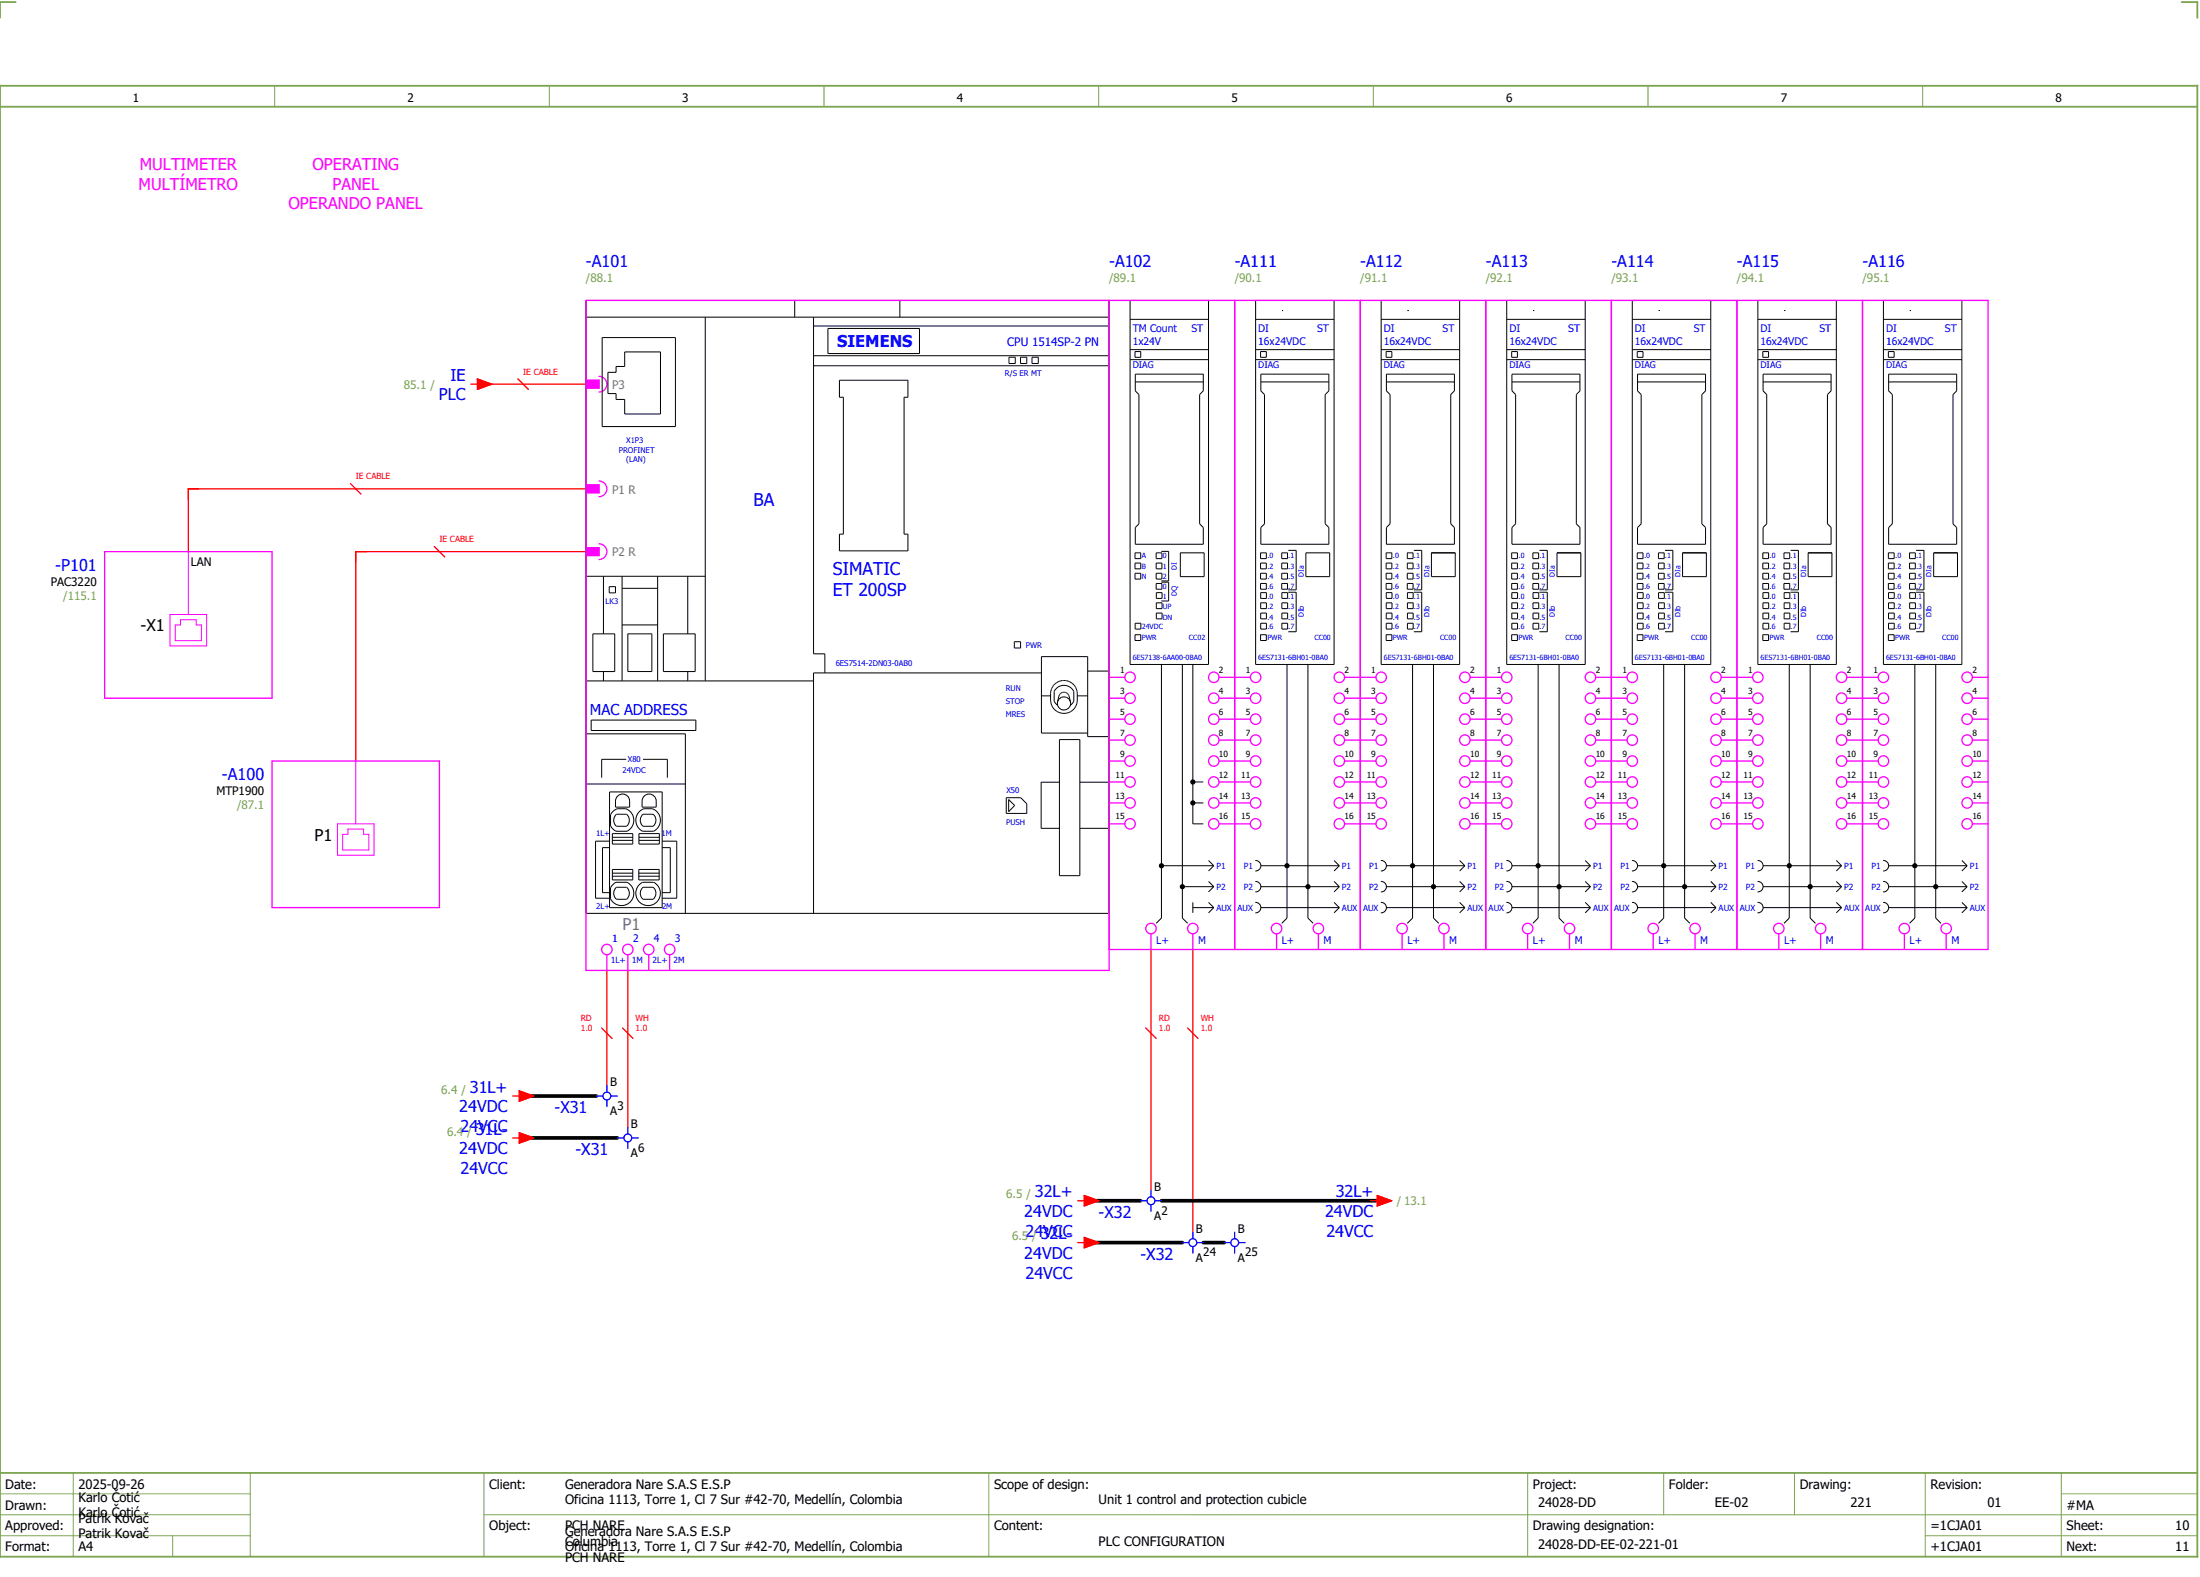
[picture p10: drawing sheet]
<svg xmlns="http://www.w3.org/2000/svg" width="421mm" height="301mm" viewBox="0 0 421 301" stroke-linecap="round" stroke-linejoin="round" font-family="sans-serif">
<path d="M0 16.4h420v281h-420zM3 .4h-3v3M417 .4h3v3M0 20.4h420M0 281.4h420" fill="none" stroke="#7ca552" stroke-width=".35"/>
<g fill="none" stroke="#7ca552" stroke-width=".19">
<path d="M52.5 16.4v4M105 16.4v4M157.5 16.4v4M210 16.4v4M262.5 16.4v4M315 16.4v4M367.5 16.4v4M0 285.4h47.8M0 293.4h47.8M14 281.4v16M33 293.4v4M47.8 281.4v16"/>
<path d="M47.8 289.4h-47.8M92.5 281.4v16M92.5 289.4h327.5M189 281.4v16M292 281.4v15.8M318 281.4v8M343 281.4v8M368 281.4v15.8M368 293.4h52M394 285.4h26M394 281.4v15.8"/>
</g>
<g fill="none" stroke="#f00" stroke-width=".25">
<path d="M90 73.4h1.2M91.2 72.4l2.8 1-2.8 1zM92 73.4h20M99 72.4l2 2M67 92.4l2 2M112 93.4h-76v12M83 104.4l2 2M112 105.4h-44v40M115 196.4l2 2M116 185.4v22M119 196.4l2 2M120 185.4v30"/>
<path d="M219 196.4l2 2M220 181.4v46M227 196.4l2 2M228 181.4v54M98 209.4h1.3M98 217.4h1.3M99.3 208.4l2.7 1-2.7 1zM99.3 216.4l2.7 1-2.7 1zM206 229.4h1.2M206 237.4h1.2M207.2 228.4l2.8 1-2.8 1zM207.2 236.4l2.8 1-2.8 1z"/>
<path d="M262 229.4h1.3M263.3 228.4l2.7 1-2.7 1z"/>
</g>
<path d="M100 209.4h14M100 217.4h18M208 229.4h10M208 237.4h18M222 229.4h42M230 237.4h4" fill="none" stroke="#000" stroke-width=".7"/>
<g fill="none" stroke="#000" stroke-width=".19">
<path d="M112 57.4h100v117.1h-100zM151.9 57.4v3.2M172 57.4v3.2M216 57.4h15v69.5h-15zM240 57.4h15v69.5h-15zM245.1 59.3h.1M245.7 59.3h.1M249.3 59.3h.1M264 57.4h15v69.5h-15zM269.1 59.3h.1M269.7 59.3h.1M273.3 59.3h.1"/>
<path d="M288 57.4h15v69.5h-15zM293.1 59.3h.1M293.7 59.3h.1M297.3 59.3h.1M312 57.4h15v69.5h-15zM317.1 59.3h.1M317.7 59.3h.1M321.3 59.3h.1M336 57.4h15v69.5h-15zM341.1 59.3h.1M341.7 59.3h.1M345.3 59.3h.1"/>
<path d="M360 57.4h15v69.5h-15zM365.1 59.3h.1M365.7 59.3h.1M369.3 59.3h.1M112 60.6h100M115.1 64.5h14v17h-14zM119.4 67.2h6.8v11.9h-6.8v-2.8h-1.6v-1.1h-1.6v-4.1h1.6v-1.1h1.6zM134.8 60.6v69.5M135.5 60.5h.1M155.2 62.7h.1M155.5 60.6v64.3h2.2v3.7M155.5 69.9h56.5"/>
<path d="M155.5 68h56.5M155.5 62.3h56.5M158.3 62.7h17.5v4.8h-17.5zM160.5 72.6h13.1v3.3h-.8v26.1h.8v3.2h-13.1v-3.2h.7v-26.1h-.7zM192.9 68.2h1.2v1.2h-1.2zM195.1 68.2h1.2v1.2h-1.2zM197.3 68.2h1.2v1.2h-1.2zM216 68.7h15M216 66.8h15M216 61h15M216.9 68.3h1.1M216.9 68.3v-1.1h1.1v1.1"/>
<path d="M217 71.5h13v3.2l-.7 .7v24.7l.7 .7v3.2h-13v-3.2l.7-.7v-24.7l-.7-.7zM217 73h13M240 68.7h15M240 66.8h15M240 61h15M240.9 68.3h1.1M240.9 68.3v-1.1h1.1v1.1M241 71.5h13v3.2l-.7 .7v24.7l.7 .7v3.2h-13v-3.2l.7-.7v-24.7l-.7-.7zM241 73h13M264 68.7h15M264 66.8h15M264 61h15"/>
<path d="M264.9 68.3v-1.1h1.1v1.1M264.9 68.3h1.1M265 71.5h13v3.2l-.7 .7v24.7l.7 .7v3.2h-13v-3.2l.7-.7v-24.7l-.7-.7zM265 73h13M288 68.7h15M288 66.8h15M288 61h15M288.9 68.3h1.1M288.9 68.3v-1.1h1.1v1.1M289 71.5h13v3.2l-.7 .7v24.7l.7 .7v3.2h-13v-3.2l.7-.7v-24.7l-.7-.7zM289 73h13M312 68.7h15"/>
<path d="M312 66.8h15M312 61h15M312.9 68.3h1.1M312.9 68.3v-1.1h1.1v1.1M313 71.5h13v3.2l-.7 .7v24.7l.7 .7v3.2h-13v-3.2l.7-.7v-24.7l-.7-.7zM313 73h13M336 68.7h15M336 66.8h15M336 61h15M336.9 68.3h1.1M336.9 68.3v-1.1h1.1v1.1M337 71.5h13v3.2l-.7 .7v24.7l.7 .7v3.2h-13v-3.2l.7-.7v-24.7l-.7-.7z"/>
<path d="M337 73h13M360 68.7h15M360 66.8h15M360 61h15M360.9 68.3h1.1M360.9 68.3v-1.1h1.1v1.1M361 71.5h13v3.2l-.7 .7v24.7l.7 .7v3.2h-13v-3.2l.7-.7v-24.7l-.7-.7zM361 73h13M112 110.1h22.8M115.3 110.1v11M116.4 112.1h1.2v1.2h-1.2zM118.9 110.1v20"/>
<path d="M118.9 119.4h6.8M118.9 112.4h6.8M125.7 110.1v20M131.5 110.1v11M216.9 109.5h1.1v1.1h-1.1zM216.9 107.6h1.1v1.1h-1.1zM216.9 105.6h1.1v1.1h-1.1zM217 119.1h1.1v1.1h-1.1zM221 111.5h1.1v1.1h-1.1zM221 109.5h1.1v1.1h-1.1zM221 107.6h1.1v1.1h-1.1zM221 105.6h1.1v1.1h-1.1z"/>
<path d="M221 115.2h1.1v1.1h-1.1zM221 117.1h1.1v1.1h-1.1zM221 113.2h1.1v1.1h-1.1zM222 105.3h1.4v5.7h-1.4M222 111.2h1.4v3.6h-1.4M225.6 105.6h4.6v4.6h-4.6zM240.9 111.5h1.1v1.1h-1.1zM240.9 107.6h1.1v1.1h-1.1zM240.9 105.6h1.1v1.1h-1.1zM240.9 109.5h1.1v1.1h-1.1zM241 113.2h1.1v1.1h-1.1zM241 119.1h1.1v1.1h-1.1z"/>
<path d="M241 117.1h1.1v1.1h-1.1zM241 115.2h1.1v1.1h-1.1zM245 111.5h1.1v1.1h-1.1zM245 109.5h1.1v1.1h-1.1zM245 107.6h1.1v1.1h-1.1zM245 105.6h1.1v1.1h-1.1zM245 115.2h1.1v1.1h-1.1zM245 119.1h1.1v1.1h-1.1zM245 113.2h1.1v1.1h-1.1zM245 117.1h1.1v1.1h-1.1zM246.2 105.1h1.6v7.6h-1.6M246.2 113.1h1.6v7.6h-1.6"/>
<path d="M249.6 105.6h4.6v4.6h-4.6zM264.9 111.5h1.1v1.1h-1.1zM264.9 105.6h1.1v1.1h-1.1zM264.9 107.6h1.1v1.1h-1.1zM264.9 109.5h1.1v1.1h-1.1zM265 113.2h1.1v1.1h-1.1zM265 115.2h1.1v1.1h-1.1zM265 117.1h1.1v1.1h-1.1zM265 119.1h1.1v1.1h-1.1zM269 111.5h1.1v1.1h-1.1zM269 109.5h1.1v1.1h-1.1zM269 105.6h1.1v1.1h-1.1z"/>
<path d="M269 107.6h1.1v1.1h-1.1zM269 119.1h1.1v1.1h-1.1zM269 115.2h1.1v1.1h-1.1zM269 117.1h1.1v1.1h-1.1zM269 113.2h1.1v1.1h-1.1zM270.2 105.1h1.6v7.6h-1.6M270.2 113.1h1.6v7.6h-1.6M273.6 105.6h4.6v4.6h-4.6zM288.9 111.5h1.1v1.1h-1.1zM288.9 107.6h1.1v1.1h-1.1zM288.9 105.6h1.1v1.1h-1.1zM288.9 109.5h1.1v1.1h-1.1z"/>
<path d="M289 113.2h1.1v1.1h-1.1zM289 119.1h1.1v1.1h-1.1zM289 117.1h1.1v1.1h-1.1zM289 115.2h1.1v1.1h-1.1zM293 111.5h1.1v1.1h-1.1zM293 109.5h1.1v1.1h-1.1zM293 107.6h1.1v1.1h-1.1zM293 105.6h1.1v1.1h-1.1zM293 115.2h1.1v1.1h-1.1zM293 119.1h1.1v1.1h-1.1zM293 113.2h1.1v1.1h-1.1zM293 117.1h1.1v1.1h-1.1z"/>
<path d="M294.2 105.1h1.5v7.6h-1.5M294.2 113.1h1.5v7.6h-1.5M297.6 105.6h4.6v4.6h-4.6zM312.9 111.5h1.1v1.1h-1.1zM312.9 109.5h1.1v1.1h-1.1zM312.9 107.6h1.1v1.1h-1.1zM312.9 105.6h1.1v1.1h-1.1zM313 117.1h1.1v1.1h-1.1zM313 115.2h1.1v1.1h-1.1zM313 113.2h1.1v1.1h-1.1zM313 119.1h1.1v1.1h-1.1zM317 111.5h1.1v1.1h-1.1z"/>
<path d="M317 109.5h1.1v1.1h-1.1zM317 107.6h1.1v1.1h-1.1zM317 105.6h1.1v1.1h-1.1zM317 119.1h1.1v1.1h-1.1zM317 115.2h1.1v1.1h-1.1zM317 117.1h1.1v1.1h-1.1zM317 113.2h1.1v1.1h-1.1zM318.2 105.1h1.6v7.6h-1.6M318.2 113.1h1.6v7.6h-1.6M321.6 105.6h4.6v4.6h-4.6zM336.9 111.5h1.1v1.1h-1.1zM336.9 107.6h1.1v1.1h-1.1z"/>
<path d="M336.9 105.6h1.1v1.1h-1.1zM336.9 109.5h1.1v1.1h-1.1zM337 113.2h1.1v1.1h-1.1zM337 119.1h1.1v1.1h-1.1zM337 117.1h1.1v1.1h-1.1zM337 115.2h1.1v1.1h-1.1zM341 111.5h1.1v1.1h-1.1zM341 109.5h1.1v1.1h-1.1zM341 107.6h1.1v1.1h-1.1zM341 105.6h1.1v1.1h-1.1zM341 115.2h1.1v1.1h-1.1zM341 119.1h1.1v1.1h-1.1z"/>
<path d="M341 113.2h1.1v1.1h-1.1zM341 117.1h1.1v1.1h-1.1zM342.3 105.1h1.4v7.6h-1.4M342.3 113.1h1.4v7.6h-1.4M345.6 105.6h4.6v4.6h-4.6zM360.9 111.5h1.1v1.1h-1.1zM360.9 109.5h1.1v1.1h-1.1zM360.9 107.6h1.1v1.1h-1.1zM360.9 105.6h1.1v1.1h-1.1zM361 119.1h1.1v1.1h-1.1zM361 117.1h1.1v1.1h-1.1zM361 115.2h1.1v1.1h-1.1z"/>
<path d="M361 113.2h1.1v1.1h-1.1zM365 111.5h1.1v1.1h-1.1zM365 109.5h1.1v1.1h-1.1zM365 107.6h1.1v1.1h-1.1zM365 105.6h1.1v1.1h-1.1zM365 115.2h1.1v1.1h-1.1zM365 119.1h1.1v1.1h-1.1zM365 117.1h1.1v1.1h-1.1zM365 113.2h1.1v1.1h-1.1zM366.3 105.1h1.4v7.6h-1.4M366.3 113.1h1.4v7.6h-1.4M369.6 105.6h4.6v4.6h-4.6z"/>
<path d="M112 130.1h43.5M113 137.6h20v2h-20zM113.3 121.1h4.2v7.2h-4.2zM115.3 128.3v1.8M120 121.1h4.6v7.2h-4.6zM126.8 121.1h6.1v7.2h-6.1zM131.5 128.3v1.8M193.9 122.6h1.2v1.2h-1.2zM199.1 132.9h1.7M199.1 128.6h-43.6v45.9M201.5 130.8a2.55 2.55 0 0 1 2.8-.6 2.55 2.55 0 0 1 1.6 2.3v1.2a2.55 2.55 0 0 1-2.5 2.6 2.55 2.55 0 0 1-2.6-2.6l.1-1.7 .3-.8zM202.1 134.1a1.27 1.27 0 0 0 1.3 1.5 1.27 1.27 0 0 0 1.2-1.5"/>
<path d="M202.1 134.1a1.28 1.28 0 0 1 1.3-1 1.28 1.28 0 0 1 1.2 1M202.1 134.1l.3-1.1a1.01 1.01 0 0 1 1-.8 1.01 1.01 0 0 1 .9 .8l.3 1.1M202.2 134.7l-.7-.7v-1.9a2.1 2.1 0 0 1 1.9-1.2 2.1 2.1 0 0 1 1.8 1.2v1.9l-.6 .7M205.9 133.9h.1M205.9 132.9h2M207.9 128.2h4.1M216.9 121.3h1.1v1.1h-1.1zM222 126.9v48.5l-1 1M226 126.9v48.5l1 1M228 126.9v30.5h2M240.9 121.3h1.1v1.1h-1.1zM246 126.9v48.5l-1 1"/>
<path d="M250 126.9v48.5l1 1M264.9 121.3h1.1v1.1h-1.1zM270 126.9v48.5l-1 1M274 126.9v48.5l1 1M288.9 121.3h1.1v1.1h-1.1zM294 126.9v48.5l-1 1M298 126.9v48.5l1 1M312.9 121.3h1.1v1.1h-1.1zM318 126.9v48.5l-1 1M322 126.9v48.5l1 1M336.9 121.3h1.1v1.1h-1.1zM342 126.9v48.5l-1 1"/>
<path d="M346 126.9v48.5l1 1M360.9 121.3h1.1v1.1h-1.1zM366 126.9v48.5l-1 1M370 126.9v48.5l1 1M112 149.8h19M112 140.2h19v34.3M116.5 151.3h10.1v22.1h-10.1zM117 159.3h3.9v2h-3.9zM117 160h3.9M117.1 155.1l.9-.6h1.6a2.35 2.35 0 0 1 1.5 2.1 2.35 2.35 0 0 1-1.2 2.2h-2.2l-.8-.7-.2-.3v-2.2zM117.8 155.6h2.1a1.5 1.5 0 0 1-.1 2.3l-2.1-.1a1.5 1.5 0 0 1 .1-2.2zM117.9 152.2a1.35 1.35 0 0 1 1.5-.4 1.35 1.35 0 0 1 .9 1.2v1.2h-2.7v-1.2z"/>
<path d="M119.7 145.1h-4.7v3.5M122.1 159.3h3.9v2h-3.9zM122.1 160h3.9M122.2 155.1l.9-.6h1.6a2.35 2.35 0 0 1 1.5 2.1 2.35 2.35 0 0 1-1.3 2.2h-2.1a2.35 2.35 0 0 1-.6-3.7zM122.9 145.1h4.7v3.5M122.9 155.6h2a1.5 1.5 0 0 1-.1 2.3l-2-.1a1.5 1.5 0 0 1 .1-2.2zM123 152.2a1.35 1.35 0 0 1 1.5-.4 1.35 1.35 0 0 1 .9 1.2v1.2h-2.7v-1.2zM192.3 152.4h2.8l1.2 1.2v1.8h-4zM192.8 152.7l1.2 1.2-1.2 1.2zM202.5 141.3h3.9v26h-3.9zM202.5 149.4h-3.5v8.8h3.5M206.4 158.2h5.6"/>
<path d="M206.4 149.4h5.6M207.9 140h-8.8v-14.6h8.8v15.3h4.1M212 140.9h.1M228 153.4h2M228 149.4h2M116.5 160.7h-2.7v10.9h2.7M116.5 161.9h-1.3v8.6h1.3M116.5 163.8h.1M116.7 169.6h.1M116.7 169.6v2.1M116.7 171.7h.1M117 166.1h3.9v2h-3.9z"/>
<path d="M117 167.4h3.9M117 166.8h3.9M117 160.5h3.9M117.7 168.6l-.6 .4-.4 .6M117.7 168.6h2.2M117.7 168.6h.1M117.8 169.5l2.1 .1a1.5 1.5 0 0 1-.1 2.2l-2.1-.1a1.5 1.5 0 0 1 .1-2.2zM119.9 168.6a2.35 2.35 0 0 1 .6 3.7 2.35 2.35 0 0 1-3.8-.6M119.9 168.6h.1M122.1 166.1h3.9v2h-3.9zM122.1 167.4h3.9M122.1 166.8h3.9"/>
<path d="M122.1 160.5h3.9M122.8 168.6a2.35 2.35 0 0 0-.8 3.5 2.35 2.35 0 0 0 3.7 0 2.35 2.35 0 0 0-.8-3.5M122.8 168.6h2.1M122.8 168.6h.1M122.9 169.5l2 .1a1.5 1.5 0 0 1-.1 2.2l-2-.1a1.5 1.5 0 0 1 .1-2.2zM124.9 168.6h.1M126.6 160.7h2.8v10.9h-2.8M126.6 161.9h1.5v8.6h-1.5M126.6 163.8h.1M222 165.4h10M226 169.4h6M228 173.4h4"/>
<path d="M228 172.4v2M231 168.4l1 1M231 164.4l1 1M231 172.4l1 1M232 169.4l-1 1M232 165.4l-1 1M232 173.4l-1 1M240 164.4a1 1 0 0 1 1 1 1 1 0 0 1-1 1M240 168.4a1 1 0 0 1 1 1 1 1 0 0 1-1 1M240 172.4a1 1 0 0 1 1 1 1 1 0 0 1-1 1M241 165.4h15M241 169.4h15"/>
<path d="M241 173.4h15M255 168.4l1 1M255 164.4l1 1M255 172.4l1 1M256 165.4l-1 1M256 169.4l-1 1M256 173.4l-1 1M264 164.4a1 1 0 0 1 1 1 1 1 0 0 1-1 1M264 168.4a1 1 0 0 1 1 1 1 1 0 0 1-1 1M264 172.4a1 1 0 0 1 1 1 1 1 0 0 1-1 1M265 165.4h15M265 169.4h15"/>
<path d="M265 173.4h15M279 168.4l1 1M279 164.4l1 1M279 172.4l1 1M280 169.4l-1 1M280 165.4l-1 1M280 173.4l-1 1M288 164.4a1 1 0 0 1 1 1 1 1 0 0 1-1 1M288 168.4a1 1 0 0 1 1 1 1 1 0 0 1-1 1M288 172.4a1 1 0 0 1 1 1 1 1 0 0 1-1 1M289 165.4h15M289 169.4h15"/>
<path d="M289 173.4h15M303 168.4l1 1M303 164.4l1 1M303 172.4l1 1M304 169.4l-1 1M304 165.4l-1 1M304 173.4l-1 1M312 164.4a1 1 0 0 1 1 1 1 1 0 0 1-1 1M312 168.4a1 1 0 0 1 1 1 1 1 0 0 1-1 1M312 172.4a1 1 0 0 1 1 1 1 1 0 0 1-1 1M313 165.4h15M313 169.4h15"/>
<path d="M313 173.4h15M327 168.4l1 1M327 164.4l1 1M327 172.4l1 1M328 169.4l-1 1M328 165.4l-1 1M328 173.4l-1 1M336 164.4a1 1 0 0 1 1 1 1 1 0 0 1-1 1M336 168.4a1 1 0 0 1 1 1 1 1 0 0 1-1 1M336 172.4a1 1 0 0 1 1 1 1 1 0 0 1-1 1M337 165.4h15M337 169.4h15"/>
<path d="M337 173.4h15M351 168.4l1 1M351 164.4l1 1M351 172.4l1 1M352 169.4l-1 1M352 165.4l-1 1M352 173.4l-1 1M360 164.4a1 1 0 0 1 1 1 1 1 0 0 1-1 1M360 168.4a1 1 0 0 1 1 1 1 1 0 0 1-1 1M360 172.4a1 1 0 0 1 1 1 1 1 0 0 1-1 1M361 165.4h15M361 169.4h15"/>
<path d="M361 173.4h15M375 168.4l1 1M375 164.4l1 1M375 172.4l1 1M376 169.4l-1 1M376 165.4l-1 1M376 173.4l-1 1"/>
</g>
<g fill="#000">
<circle cx="228" cy="149.4" r=".5"/>
<circle cx="228" cy="153.4" r=".5"/>
<circle cx="222" cy="165.4" r=".5"/>
<circle cx="226" cy="169.4" r=".5"/>
<circle cx="246" cy="165.4" r=".5"/>
<circle cx="250" cy="169.4" r=".5"/>
<circle cx="270" cy="165.4" r=".5"/>
<circle cx="274" cy="169.4" r=".5"/>
<circle cx="294" cy="165.4" r=".5"/>
<circle cx="298" cy="169.4" r=".5"/>
<circle cx="318" cy="165.4" r=".5"/>
<circle cx="322" cy="169.4" r=".5"/>
<circle cx="342" cy="165.4" r=".5"/>
<circle cx="346" cy="169.4" r=".5"/>
<circle cx="366" cy="165.4" r=".5"/>
<circle cx="370" cy="169.4" r=".5"/>
</g>
<g fill="none" stroke="#f0f" stroke-width=".25">
<path d="M212 57.4v128h-100v-128h268v124h-168M236 57.4v124M260 57.4v124M284 57.4v124M308 57.4v124M332 57.4v124M356 57.4v124M112 72.6h2.5v1.5h-2.5M114.5 71.9a1.5 1.5 0 0 1 1.5 1.5 1.5 1.5 0 0 1-1.5 1.5M112 92.6h2.5v1.5h-2.5M114.5 91.9a1.5 1.5 0 0 1 1.5 1.5 1.5 1.5 0 0 1-1.5 1.5M20 105.4h32v28h-32z"/>
<path d="M112 104.6h2.5v1.5h-2.5M114.5 103.9a1.5 1.5 0 0 1 1.5 1.5 1.5 1.5 0 0 1-1.5 1.5M212 129.4h3M212 133.4h3M212 137.4h3M233 129.4h6M233 133.4h6M233 137.4h6M257 129.4h6M257 133.4h6M257 137.4h6M281 129.4h6"/>
<path d="M281 133.4h6M281 137.4h6M305 129.4h6M305 133.4h6M305 137.4h6M329 129.4h6M329 133.4h6M329 137.4h6M353 129.4h6M353 133.4h6M353 137.4h6M377 129.4h3"/>
<path d="M377 133.4h3M377 137.4h3M52 145.4h32v28h-32zM212 141.4h3M212 145.4h3M212 149.4h3M212 153.4h3M212 157.4h3M233 141.4h6M233 145.4h6M233 149.4h6M233 153.4h6"/>
<path d="M233 157.4h6M257 141.4h6M257 145.4h6M257 149.4h6M257 153.4h6M257 157.4h6M281 141.4h6M281 145.4h6M281 149.4h6M281 153.4h6M281 157.4h6M305 141.4h6"/>
<path d="M305 145.4h6M305 149.4h6M305 153.4h6M305 157.4h6M329 141.4h6M329 145.4h6M329 149.4h6M329 153.4h6M329 157.4h6M353 141.4h6M353 145.4h6M353 149.4h6"/>
<path d="M353 153.4h6M353 157.4h6M377 141.4h3M377 145.4h3M377 149.4h3M377 153.4h3M377 157.4h3M220 178.4v3M228 178.4v3M244 178.4v3M252 178.4v3M268 178.4v3"/>
<path d="M276 178.4v3M292 178.4v3M300 178.4v3M316 178.4v3M324 178.4v3M340 178.4v3M348 178.4v3M364 178.4v3M372 178.4v3M116 182.4v3M120 182.4v3M124 182.4v3"/>
<path d="M128 182.4v3"/>
<circle cx="216" cy="133.4" r="1"/>
<circle cx="216" cy="129.4" r="1"/>
<circle cx="216" cy="137.4" r="1"/>
<circle cx="232" cy="133.4" r="1"/>
<circle cx="232" cy="129.4" r="1"/>
<circle cx="232" cy="137.4" r="1"/>
<circle cx="240" cy="133.4" r="1"/>
<circle cx="240" cy="129.4" r="1"/>
<circle cx="240" cy="137.4" r="1"/>
<circle cx="256" cy="133.4" r="1"/>
<circle cx="256" cy="129.4" r="1"/>
<circle cx="256" cy="137.4" r="1"/>
<circle cx="264" cy="133.4" r="1"/>
<circle cx="264" cy="129.4" r="1"/>
<circle cx="264" cy="137.4" r="1"/>
<circle cx="280" cy="133.4" r="1"/>
<circle cx="280" cy="129.4" r="1"/>
<circle cx="280" cy="137.4" r="1"/>
<circle cx="288" cy="133.4" r="1"/>
<circle cx="288" cy="129.4" r="1"/>
<circle cx="288" cy="137.4" r="1"/>
<circle cx="304" cy="133.4" r="1"/>
<circle cx="304" cy="129.4" r="1"/>
<circle cx="304" cy="137.4" r="1"/>
<circle cx="312" cy="133.4" r="1"/>
<circle cx="312" cy="129.4" r="1"/>
<circle cx="312" cy="137.4" r="1"/>
<circle cx="328" cy="133.4" r="1"/>
<circle cx="328" cy="129.4" r="1"/>
<circle cx="328" cy="137.4" r="1"/>
<circle cx="336" cy="133.4" r="1"/>
<circle cx="336" cy="129.4" r="1"/>
<circle cx="336" cy="137.4" r="1"/>
<circle cx="352" cy="133.4" r="1"/>
<circle cx="352" cy="129.4" r="1"/>
<circle cx="352" cy="137.4" r="1"/>
<circle cx="360" cy="133.4" r="1"/>
<circle cx="360" cy="129.4" r="1"/>
<circle cx="360" cy="137.4" r="1"/>
<circle cx="376" cy="133.4" r="1"/>
<circle cx="376" cy="129.4" r="1"/>
<circle cx="376" cy="137.4" r="1"/>
<circle cx="216" cy="153.4" r="1"/>
<circle cx="216" cy="157.4" r="1"/>
<circle cx="216" cy="145.4" r="1"/>
<circle cx="216" cy="141.4" r="1"/>
<circle cx="216" cy="149.4" r="1"/>
<circle cx="232" cy="153.4" r="1"/>
<circle cx="232" cy="157.4" r="1"/>
<circle cx="232" cy="145.4" r="1"/>
<circle cx="232" cy="141.4" r="1"/>
<circle cx="232" cy="149.4" r="1"/>
<circle cx="240" cy="153.4" r="1"/>
<circle cx="240" cy="157.4" r="1"/>
<circle cx="240" cy="145.4" r="1"/>
<circle cx="240" cy="141.4" r="1"/>
<circle cx="240" cy="149.4" r="1"/>
<circle cx="256" cy="153.4" r="1"/>
<circle cx="256" cy="157.4" r="1"/>
<circle cx="256" cy="145.4" r="1"/>
<circle cx="256" cy="141.4" r="1"/>
<circle cx="256" cy="149.4" r="1"/>
<circle cx="264" cy="153.4" r="1"/>
<circle cx="264" cy="157.4" r="1"/>
<circle cx="264" cy="145.4" r="1"/>
<circle cx="264" cy="141.4" r="1"/>
<circle cx="264" cy="149.4" r="1"/>
<circle cx="280" cy="153.4" r="1"/>
<circle cx="280" cy="157.4" r="1"/>
<circle cx="280" cy="145.4" r="1"/>
<circle cx="280" cy="141.4" r="1"/>
<circle cx="280" cy="149.4" r="1"/>
<circle cx="288" cy="153.4" r="1"/>
<circle cx="288" cy="157.4" r="1"/>
<circle cx="288" cy="145.4" r="1"/>
<circle cx="288" cy="141.4" r="1"/>
<circle cx="288" cy="149.4" r="1"/>
<circle cx="304" cy="153.4" r="1"/>
<circle cx="304" cy="157.4" r="1"/>
<circle cx="304" cy="145.4" r="1"/>
<circle cx="304" cy="141.4" r="1"/>
<circle cx="304" cy="149.4" r="1"/>
<circle cx="312" cy="153.4" r="1"/>
<circle cx="312" cy="157.4" r="1"/>
<circle cx="312" cy="145.4" r="1"/>
<circle cx="312" cy="141.4" r="1"/>
<circle cx="312" cy="149.4" r="1"/>
<circle cx="328" cy="153.4" r="1"/>
<circle cx="328" cy="157.4" r="1"/>
<circle cx="328" cy="145.4" r="1"/>
<circle cx="328" cy="141.4" r="1"/>
<circle cx="328" cy="149.4" r="1"/>
<circle cx="336" cy="153.4" r="1"/>
<circle cx="336" cy="157.4" r="1"/>
<circle cx="336" cy="145.4" r="1"/>
<circle cx="336" cy="141.4" r="1"/>
<circle cx="336" cy="149.4" r="1"/>
<circle cx="352" cy="153.4" r="1"/>
<circle cx="352" cy="157.4" r="1"/>
<circle cx="352" cy="145.4" r="1"/>
<circle cx="352" cy="141.4" r="1"/>
<circle cx="352" cy="149.4" r="1"/>
<circle cx="360" cy="153.4" r="1"/>
<circle cx="360" cy="157.4" r="1"/>
<circle cx="360" cy="145.4" r="1"/>
<circle cx="360" cy="141.4" r="1"/>
<circle cx="360" cy="149.4" r="1"/>
<circle cx="376" cy="153.4" r="1"/>
<circle cx="376" cy="157.4" r="1"/>
<circle cx="376" cy="145.4" r="1"/>
<circle cx="376" cy="141.4" r="1"/>
<circle cx="376" cy="149.4" r="1"/>
<circle cx="220" cy="177.4" r="1"/>
<circle cx="228" cy="177.4" r="1"/>
<circle cx="244" cy="177.4" r="1"/>
<circle cx="252" cy="177.4" r="1"/>
<circle cx="268" cy="177.4" r="1"/>
<circle cx="276" cy="177.4" r="1"/>
<circle cx="292" cy="177.4" r="1"/>
<circle cx="300" cy="177.4" r="1"/>
<circle cx="316" cy="177.4" r="1"/>
<circle cx="324" cy="177.4" r="1"/>
<circle cx="340" cy="177.4" r="1"/>
<circle cx="348" cy="177.4" r="1"/>
<circle cx="364" cy="177.4" r="1"/>
<circle cx="372" cy="177.4" r="1"/>
<circle cx="116" cy="181.4" r="1"/>
<circle cx="120" cy="181.4" r="1"/>
<circle cx="124" cy="181.4" r="1"/>
<circle cx="128" cy="181.4" r="1"/>
</g>
<g fill="#f0f" stroke="#f0f" stroke-width=".19">
<path d="M112 72.6h2.5v1.5h-2.5z"/>
<path d="M112 92.6h2.5v1.5h-2.5z"/>
<path d="M112 104.6h2.5v1.5h-2.5z"/>
</g>
<g fill="none" stroke="#00f" stroke-width=".25">
<path d="M114 209.4h1.3M116 207.4v1.2M116 210.1v1.3M116.8 209.4h1.2M118 217.4h1.2M120 215.4v1.2M120 218.1v1.3M120.7 217.4h1.3M218 229.4h1.2M220 227.4v1.2M220 230.1v1.3M220.7 229.4h1.3"/>
<path d="M226 237.4h1.2M228 235.4v1.2M228 238.1v1.3M228.7 237.4h1.3M234 237.4h1.2M236 235.4v1.2M236 238.1v1.3M236.7 237.4h1.3"/>
<circle cx="116" cy="209.4" r=".75"/>
<circle cx="120" cy="217.4" r=".75"/>
<circle cx="220" cy="229.4" r=".75"/>
<circle cx="228" cy="237.4" r=".75"/>
<circle cx="236" cy="237.4" r=".75"/>
</g>
<path d="M32.5 117.4h7v6h-7zM34.5 118.4h3v1h1v3h-5v-3h1zM36 105.4v12M64.5 157.4h7v6h-7zM65.5 159.4h1v-1h3v1h1v3h-5zM68 145.4v12" fill="none" stroke="#f0f" stroke-width=".19"/>
<g fill="#f00" stroke="#f00" stroke-width=".19">
<path d="M99.3 208.4l2.7 1-2.7 1z"/>
<path d="M99.3 216.4l2.7 1-2.7 1z"/>
<path d="M207.2 228.4l2.8 1-2.8 1z"/>
<path d="M207.2 236.4l2.8 1-2.8 1z"/>
<path d="M263.3 228.4l2.7 1-2.7 1z"/>
<path d="M91.2 72.4l2.8 1-2.8 1z"/>
</g>
<g font-size="3.4" fill="#00f">
<text x="144" y="96.7">BA</text>
<text x="159.2" y="109.8">SIMATIC</text>
<text x="159.2" y="113.8">ET 200SP</text>
</g>
<g font-size="3.1" fill="#f0f">
<text x="26.7" y="32.5">MULTIMETER</text>
<text x="59.7" y="32.5">OPERATING</text>
<text x="26.5" y="36.3">MULTÍMETRO</text>
<text x="55.1" y="40">OPERANDO PANEL</text>
<text x="63.5" y="36.3">PANEL</text>
</g>
<g font-size="3.1" fill="#00f">
<text x="112" y="51.1">-A101</text>
<text x="212" y="51.1">-A102</text>
<text x="236" y="51.1">-A111</text>
<text x="260" y="51.1">-A112</text>
<text x="284" y="51.1">-A113</text>
<text x="308" y="51.1">-A114</text>
<text x="332" y="51.1">-A115</text>
<text x="356" y="51.1">-A116</text>
<text x="160" y="66.3">SIEMENS</text>
<text x="83.9" y="76.5">PLC</text>
<text x="86.1" y="72.8">IE</text>
<text x="10.6" y="109">-P101</text>
<text x="42.4" y="149">-A100</text>
<text x="89.8" y="208.8">31L+</text>
<text x="87.8" y="212.5">24VDC</text>
<text x="106" y="212.7">-X31</text>
<text x="87.8" y="220.5">24VDC</text>
<text x="88" y="216.3">24VCC</text>
<text x="90.9" y="216.8">31L-</text>
<text x="110" y="220.7">-X31</text>
<text x="88" y="224.3">24VCC</text>
<text x="195.8" y="232.5">24VDC</text>
<text x="197.8" y="228.8">32L+</text>
<text x="210" y="232.7">-X32</text>
<text x="253.3" y="232.5">24VDC</text>
<text x="255.3" y="228.8">32L+</text>
<text x="196" y="236.3">24VCC</text>
<text x="198.9" y="236.8">32L-</text>
<text x="253.5" y="236.3">24VCC</text>
<text x="195.8" y="240.5">24VDC</text>
<text x="196" y="244.3">24VCC</text>
<text x="218" y="240.7">-X32</text>
</g>
<g font-size="3.1">
<text x="26.9" y="120.6">-X1</text>
<text x="60.1" y="160.6">P1</text>
</g>
<text font-size="3.1" fill="#767676" x="119" y="177.6">P1</text>
<text font-size="2.9" fill="#00f" x="112.7" y="136.7">MAC ADDRESS</text>
<g font-size="2.5">
<text x="1" y="284.4">Date:</text>
<text x="15" y="286.9">Karlo Čotić</text>
<text x="15" y="284.4">2025-09-26</text>
<text x="93.5" y="284.4">Client:</text>
<text x="108" y="284.4">Generadora Nare S.A.S E.S.P</text>
<text x="108" y="287.4">Oficina 1113, Torre 1, Cl 7 Sur #42-70, Medellín, Colombia</text>
<text x="190" y="284.4">Scope of design:</text>
<text x="210" y="287.4">Unit 1 control and protection cubicle</text>
<text x="293" y="284.4">Project:</text>
<text x="294" y="287.9">24028-DD</text>
<text x="319" y="284.4">Folder:</text>
<text x="327.8" y="287.9">EE-02</text>
<text x="344" y="284.4">Drawing:</text>
<text x="353.7" y="287.9">221</text>
<text x="369" y="284.4">Revision:</text>
<text x="379.9" y="287.9">01</text>
<text x="1" y="288.4">Drawn:</text>
<text x="1" y="292.4">Approved:</text>
<text x="15" y="289.9">Karlo Čotić</text>
<text x="15" y="290.9">Patrik Kovač</text>
<text x="15" y="293.9">Patrik Kovač</text>
<text x="93.5" y="292.4">Object:</text>
<text x="108" y="293.4">Generadora Nare S.A.S E.S.P</text>
<text x="108" y="292.4">PCH NARE</text>
<text x="190" y="292.4">Content:</text>
<text x="293" y="292.4">Drawing designation:</text>
<text x="369" y="292.4">=1CJA01</text>
<text x="395" y="292.4">Sheet:</text>
<text x="395" y="288.4">#MA</text>
<text x="415.8" y="292.4">10</text>
<text x="1" y="296.4">Format:</text>
<text x="15" y="296.4">A4</text>
<text x="108" y="296.4">Oficina 1113, Torre 1, Cl 7 Sur #42-70, Medellín, Colombia</text>
<text x="108" y="295.4">Columbia</text>
<text x="108" y="298.4">PCH NARE</text>
<text x="210" y="295.4">PLC CONFIGURATION</text>
<text x="294" y="295.9">24028-DD-EE-02-221-01</text>
<text x="369" y="296.4">+1CJA01</text>
<text x="395" y="296.4">Next:</text>
<text x="415.8" y="296.4">11</text>
</g>
<g font-size="2.2">
<text x="25.4" y="19.4">1</text>
<text x="77.9" y="19.4">2</text>
<text x="130.4" y="19.4">3</text>
<text x="182.9" y="19.4">4</text>
<text x="235.4" y="19.4">5</text>
<text x="287.9" y="19.4">6</text>
<text x="340.4" y="19.4">7</text>
<text x="392.9" y="19.4">8</text>
<text x="9.7" y="111.9">PAC3220</text>
<text x="36.5" y="108.1">LAN</text>
<text x="41.4" y="151.9">MTP1900</text>
<text x="116.6" y="207.5">B</text>
<text x="116.6" y="213">A</text>
<text x="118" y="212">3</text>
<text x="120.6" y="215.5">B</text>
<text x="120.6" y="221">A</text>
<text x="122" y="220">6</text>
<text x="220.6" y="227.5">B</text>
<text x="220.6" y="233">A</text>
<text x="222" y="232">2</text>
<text x="228.6" y="235.5">B</text>
<text x="236.6" y="235.5">B</text>
<text x="228.6" y="241">A</text>
<text x="230" y="240">24</text>
<text x="236.6" y="241">A</text>
<text x="238" y="240">25</text>
</g>
<g font-size="2.2" fill="#7ca552">
<text x="112" y="53.9">/88.1</text>
<text x="212" y="53.9">/89.1</text>
<text x="236" y="53.9">/90.1</text>
<text x="260" y="53.9">/91.1</text>
<text x="284" y="53.9">/92.1</text>
<text x="308" y="53.9">/93.1</text>
<text x="332" y="53.9">/94.1</text>
<text x="356" y="53.9">/95.1</text>
<text x="77.2" y="74.3">85.1 /</text>
<text x="12.1" y="114.6">/115.1</text>
<text x="45.3" y="154.6">/87.1</text>
<text x="84.3" y="208.9">6.4 /</text>
<text x="85.4" y="216.9">6.4 /</text>
<text x="192.3" y="228.9">6.5 /</text>
<text x="267" y="230.3">/ 13.1</text>
<text x="193.4" y="236.9">6.5 /</text>
</g>
<text font-size="2.2" fill="#00f" x="192.5" y="66.1">CPU 1514SP-2 PN</text>
<g font-size="2.2" fill="#767676">
<text x="117" y="74.3">P3</text>
<text x="117" y="94.3">P1 R</text>
<text x="117" y="106.3">P2 R</text>
</g>
<g font-size="2" fill="#00f">
<text x="216.5" y="63.5">TM Count</text>
<text x="216.5" y="66">1x24V</text>
<text x="227.8" y="63.5">ST</text>
<text x="240.5" y="63.5">DI</text>
<text x="240.5" y="66">16x24VDC</text>
<text x="251.7" y="63.5">ST</text>
<text x="264.5" y="63.5">DI</text>
<text x="264.5" y="66">16x24VDC</text>
<text x="275.8" y="63.5">ST</text>
<text x="288.5" y="63.5">DI</text>
<text x="288.5" y="66">16x24VDC</text>
<text x="299.7" y="63.5">ST</text>
<text x="312.5" y="63.5">DI</text>
<text x="312.5" y="66">16x24VDC</text>
<text x="323.8" y="63.5">ST</text>
<text x="336.5" y="63.5">DI</text>
<text x="336.5" y="66">16x24VDC</text>
<text x="347.7" y="63.5">ST</text>
<text x="360.5" y="63.5">DI</text>
<text x="360.5" y="66">16x24VDC</text>
<text x="371.8" y="63.5">ST</text>
<text x="117" y="180">1</text>
<text x="121" y="180">2</text>
<text x="125" y="180">4</text>
<text x="129" y="180">3</text>
<text x="221" y="180.4">L+</text>
<text x="229" y="180.4">M</text>
<text x="245" y="180.4">L+</text>
<text x="253" y="180.4">M</text>
<text x="269" y="180.4">L+</text>
<text x="277" y="180.4">M</text>
<text x="293" y="180.4">L+</text>
<text x="301" y="180.4">M</text>
<text x="317" y="180.4">L+</text>
<text x="325" y="180.4">M</text>
<text x="341" y="180.4">L+</text>
<text x="349" y="180.4">M</text>
<text x="365" y="180.4">L+</text>
<text x="373" y="180.4">M</text>
</g>
<g font-size="1.7" fill="#00f">
<text x="216.5" y="70.3">DIAG</text>
<text x="240.5" y="70.3">DIAG</text>
<text x="264.5" y="70.3">DIAG</text>
<text x="288.5" y="70.3">DIAG</text>
<text x="312.5" y="70.3">DIAG</text>
<text x="336.5" y="70.3">DIAG</text>
<text x="360.5" y="70.3">DIAG</text>
</g>
<g font-size="1.6" fill="#f00">
<text x="100" y="71.6">IE CABLE</text>
<text x="68" y="91.6">IE CABLE</text>
<text x="84" y="103.6">IE CABLE</text>
<text x="111" y="197.1">1.0</text>
<text x="111" y="195.1">RD</text>
<text x="121.5" y="197.1">1.0</text>
<text x="121.5" y="195.1">WH</text>
<text x="221.5" y="197.1">1.0</text>
<text x="221.5" y="195.1">RD</text>
<text x="229.5" y="197.1">1.0</text>
<text x="229.5" y="195.1">WH</text>
</g>
<g font-size="1.6">
<text x="214.1" y="128.6">1</text>
<text x="233" y="128.6">2</text>
<text x="238.1" y="128.6">1</text>
<text x="257" y="128.6">2</text>
<text x="262.1" y="128.6">1</text>
<text x="281" y="128.6">2</text>
<text x="286.1" y="128.6">1</text>
<text x="305" y="128.6">2</text>
<text x="310.1" y="128.6">1</text>
<text x="329" y="128.6">2</text>
<text x="334.1" y="128.6">1</text>
<text x="353" y="128.6">2</text>
<text x="358.1" y="128.6">1</text>
<text x="377" y="128.6">2</text>
<text x="214.1" y="132.6">3</text>
<text x="214.1" y="136.6">5</text>
<text x="233" y="132.6">4</text>
<text x="233" y="136.6">6</text>
<text x="238.1" y="132.6">3</text>
<text x="238.1" y="136.6">5</text>
<text x="257" y="132.6">4</text>
<text x="257" y="136.6">6</text>
<text x="262.1" y="132.6">3</text>
<text x="262.1" y="136.6">5</text>
<text x="281" y="132.6">4</text>
<text x="281" y="136.6">6</text>
<text x="286.1" y="132.6">3</text>
<text x="286.1" y="136.6">5</text>
<text x="305" y="132.6">4</text>
<text x="305" y="136.6">6</text>
<text x="310.1" y="132.6">3</text>
<text x="310.1" y="136.6">5</text>
<text x="329" y="132.6">4</text>
<text x="329" y="136.6">6</text>
<text x="334.1" y="132.6">3</text>
<text x="334.1" y="136.6">5</text>
<text x="353" y="132.6">4</text>
<text x="353" y="136.6">6</text>
<text x="358.1" y="132.6">3</text>
<text x="358.1" y="136.6">5</text>
<text x="377" y="132.6">4</text>
<text x="377" y="136.6">6</text>
<text x="214.1" y="140.6">7</text>
<text x="233" y="140.6">8</text>
<text x="238.1" y="140.6">7</text>
<text x="257" y="140.6">8</text>
<text x="262.1" y="140.6">7</text>
<text x="281" y="140.6">8</text>
<text x="286.1" y="140.6">7</text>
<text x="305" y="140.6">8</text>
<text x="310.1" y="140.6">7</text>
<text x="329" y="140.6">8</text>
<text x="334.1" y="140.6">7</text>
<text x="353" y="140.6">8</text>
<text x="358.1" y="140.6">7</text>
<text x="377" y="140.6">8</text>
<text x="213.2" y="148.6">11</text>
<text x="214.1" y="144.6">9</text>
<text x="233" y="144.6">10</text>
<text x="233" y="148.6">12</text>
<text x="237.2" y="148.6">11</text>
<text x="238.1" y="144.6">9</text>
<text x="257" y="144.6">10</text>
<text x="257" y="148.6">12</text>
<text x="261.2" y="148.6">11</text>
<text x="262.1" y="144.6">9</text>
<text x="281" y="144.6">10</text>
<text x="281" y="148.6">12</text>
<text x="285.2" y="148.6">11</text>
<text x="286.1" y="144.6">9</text>
<text x="305" y="144.6">10</text>
<text x="305" y="148.6">12</text>
<text x="309.2" y="148.6">11</text>
<text x="310.1" y="144.6">9</text>
<text x="329" y="144.6">10</text>
<text x="329" y="148.6">12</text>
<text x="333.2" y="148.6">11</text>
<text x="334.1" y="144.6">9</text>
<text x="353" y="144.6">10</text>
<text x="353" y="148.6">12</text>
<text x="357.2" y="148.6">11</text>
<text x="358.1" y="144.6">9</text>
<text x="377" y="144.6">10</text>
<text x="377" y="148.6">12</text>
<text x="213.2" y="152.6">13</text>
<text x="233" y="152.6">14</text>
<text x="237.2" y="152.6">13</text>
<text x="257" y="152.6">14</text>
<text x="261.2" y="152.6">13</text>
<text x="281" y="152.6">14</text>
<text x="285.2" y="152.6">13</text>
<text x="305" y="152.6">14</text>
<text x="309.2" y="152.6">13</text>
<text x="329" y="152.6">14</text>
<text x="333.2" y="152.6">13</text>
<text x="353" y="152.6">14</text>
<text x="357.2" y="152.6">13</text>
<text x="377" y="152.6">14</text>
<text x="213.2" y="156.6">15</text>
<text x="233" y="156.6">16</text>
<text x="237.2" y="156.6">15</text>
<text x="257" y="156.6">16</text>
<text x="261.2" y="156.6">15</text>
<text x="281" y="156.6">16</text>
<text x="285.2" y="156.6">15</text>
<text x="305" y="156.6">16</text>
<text x="309.2" y="156.6">15</text>
<text x="329" y="156.6">16</text>
<text x="333.2" y="156.6">15</text>
<text x="353" y="156.6">16</text>
<text x="357.2" y="156.6">15</text>
<text x="377" y="156.6">16</text>
</g>
<g font-size="1.6" fill="#00f">
<text x="232.5" y="166">P1</text>
<text x="237.7" y="166">P1</text>
<text x="256.5" y="166">P1</text>
<text x="261.7" y="166">P1</text>
<text x="280.5" y="166">P1</text>
<text x="285.7" y="166">P1</text>
<text x="304.5" y="166">P1</text>
<text x="309.7" y="166">P1</text>
<text x="328.5" y="166">P1</text>
<text x="333.7" y="166">P1</text>
<text x="352.5" y="166">P1</text>
<text x="357.7" y="166">P1</text>
<text x="376.5" y="166">P1</text>
<text x="232.5" y="170">P2</text>
<text x="237.7" y="170">P2</text>
<text x="256.5" y="170">P2</text>
<text x="261.7" y="170">P2</text>
<text x="280.5" y="170">P2</text>
<text x="285.7" y="170">P2</text>
<text x="304.5" y="170">P2</text>
<text x="309.7" y="170">P2</text>
<text x="328.5" y="170">P2</text>
<text x="333.7" y="170">P2</text>
<text x="352.5" y="170">P2</text>
<text x="357.7" y="170">P2</text>
<text x="376.5" y="170">P2</text>
<text x="232.5" y="174">AUX</text>
<text x="236.5" y="174">AUX</text>
<text x="256.5" y="174">AUX</text>
<text x="260.5" y="174">AUX</text>
<text x="280.5" y="174">AUX</text>
<text x="284.5" y="174">AUX</text>
<text x="304.5" y="174">AUX</text>
<text x="308.5" y="174">AUX</text>
<text x="328.5" y="174">AUX</text>
<text x="332.5" y="174">AUX</text>
<text x="352.5" y="174">AUX</text>
<text x="356.5" y="174">AUX</text>
<text x="376.5" y="174">AUX</text>
<text x="116.8" y="184">1L+</text>
<text x="120.7" y="184">1M</text>
<text x="124.7" y="184">2L+</text>
<text x="128.8" y="184">2M</text>
</g>
<g font-size="1.5" fill="#00f">
<text x="192.1" y="71.8">R/S ER MT</text>
<text x="118.3" y="86.5">PROFINET</text>
<text x="119.7" y="84.7">X1P3</text>
<text x="119.7" y="88.3">(LAN)</text>
<text x="115.8" y="115.3">LK3</text>
<text x="196.1" y="123.7">PWR</text>
<text x="159.7" y="127.3">6ES7514-2DN03-0AB0</text>
<text x="192.2" y="137">MRES</text>
<text x="192.2" y="132">RUN</text>
<text x="192.3" y="134.6">STOP</text>
<text x="119" y="147.6">24VDC</text>
<text x="120" y="145.6">X80</text>
<text x="192.4" y="151.6">X50</text>
<text x="114" y="159.7">1L+</text>
<text x="126.5" y="159.8">1M</text>
<text x="192.3" y="157.6">PUSH</text>
<text x="114" y="173.6">2L+</text>
<text x="126.5" y="173.6">2M</text>
</g>
<g font-size="1.4" fill="#00f">
<text x="218.2" y="106.6">A</text>
<text x="222.2" y="106.6">0</text>
<text x="242.3" y="106.6">.0</text>
<text x="246.2" y="106.6">.1</text>
<text x="266.2" y="106.6">.0</text>
<text x="270.2" y="106.6">.1</text>
<text x="290.3" y="106.6">.0</text>
<text x="294.2" y="106.6">.1</text>
<text x="314.2" y="106.6">.0</text>
<text x="318.2" y="106.6">.1</text>
<text x="338.3" y="106.6">.0</text>
<text x="342.3" y="106.6">.1</text>
<text x="362.2" y="106.6">.0</text>
<text x="366.3" y="106.6">.1</text>
<text x="218.2" y="108.6">B</text>
<text x="218.2" y="110.6">N</text>
<text x="222.2" y="110.6">2</text>
<text x="222.2" y="112.6">0</text>
<text x="222.2" y="108.6">1</text>
<text x="225" y="113.9" transform="rotate(-90 225 113.9)">DQ</text>
<text x="225" y="108.9" transform="rotate(-90 225 108.9)">DI</text>
<text x="242.3" y="108.6">.2</text>
<text x="242.3" y="110.6">.4</text>
<text x="242.3" y="112.6">.6</text>
<text x="246.2" y="110.6">.5</text>
<text x="246.2" y="112.6">.7</text>
<text x="246.2" y="108.6">.3</text>
<text x="249.2" y="110.1" transform="rotate(-90 249.2 110.1)">DIa</text>
<text x="266.2" y="108.6">.2</text>
<text x="266.2" y="110.6">.4</text>
<text x="266.2" y="112.6">.6</text>
<text x="270.2" y="110.6">.5</text>
<text x="270.2" y="112.6">.7</text>
<text x="270.2" y="108.6">.3</text>
<text x="273.2" y="110.1" transform="rotate(-90 273.2 110.1)">DIa</text>
<text x="290.3" y="108.6">.2</text>
<text x="290.3" y="110.6">.4</text>
<text x="290.3" y="112.6">.6</text>
<text x="294.2" y="110.6">.5</text>
<text x="294.2" y="112.6">.7</text>
<text x="294.2" y="108.6">.3</text>
<text x="297.2" y="110.1" transform="rotate(-90 297.2 110.1)">DIa</text>
<text x="314.2" y="108.6">.2</text>
<text x="314.2" y="110.6">.4</text>
<text x="314.2" y="112.6">.6</text>
<text x="318.2" y="110.6">.5</text>
<text x="318.2" y="112.6">.7</text>
<text x="318.2" y="108.6">.3</text>
<text x="321.2" y="110.1" transform="rotate(-90 321.2 110.1)">DIa</text>
<text x="338.3" y="108.6">.2</text>
<text x="338.3" y="110.6">.4</text>
<text x="338.3" y="112.6">.6</text>
<text x="342.3" y="110.6">.5</text>
<text x="342.3" y="112.6">.7</text>
<text x="342.3" y="108.6">.3</text>
<text x="345.2" y="110.1" transform="rotate(-90 345.2 110.1)">DIa</text>
<text x="362.2" y="108.6">.2</text>
<text x="362.2" y="110.6">.4</text>
<text x="362.2" y="112.6">.6</text>
<text x="366.3" y="110.6">.5</text>
<text x="366.3" y="112.6">.7</text>
<text x="366.3" y="108.6">.3</text>
<text x="369.2" y="110.1" transform="rotate(-90 369.2 110.1)">DIa</text>
<text x="222.2" y="114.4">1</text>
<text x="222.2" y="116.4">UP</text>
<text x="222.2" y="118.4">DN</text>
<text x="242.3" y="114.4">.0</text>
<text x="242.3" y="116.4">.2</text>
<text x="242.3" y="118.4">.4</text>
<text x="246.2" y="114.4">.1</text>
<text x="246.2" y="116.4">.3</text>
<text x="246.2" y="118.4">.5</text>
<text x="249.2" y="117.9" transform="rotate(-90 249.2 117.9)">DIb</text>
<text x="266.2" y="114.4">.0</text>
<text x="266.2" y="116.4">.2</text>
<text x="266.2" y="118.4">.4</text>
<text x="270.2" y="114.4">.1</text>
<text x="270.2" y="116.4">.3</text>
<text x="270.2" y="118.4">.5</text>
<text x="273.2" y="117.9" transform="rotate(-90 273.2 117.9)">DIb</text>
<text x="290.3" y="114.4">.0</text>
<text x="290.3" y="116.4">.2</text>
<text x="290.3" y="118.4">.4</text>
<text x="294.2" y="114.4">.1</text>
<text x="294.2" y="116.4">.3</text>
<text x="294.2" y="118.4">.5</text>
<text x="297.2" y="117.9" transform="rotate(-90 297.2 117.9)">DIb</text>
<text x="314.2" y="114.4">.0</text>
<text x="314.2" y="116.4">.2</text>
<text x="314.2" y="118.4">.4</text>
<text x="318.2" y="114.4">.1</text>
<text x="318.2" y="116.4">.3</text>
<text x="318.2" y="118.4">.5</text>
<text x="321.2" y="117.9" transform="rotate(-90 321.2 117.9)">DIb</text>
<text x="338.3" y="114.4">.0</text>
<text x="338.3" y="116.4">.2</text>
<text x="338.3" y="118.4">.4</text>
<text x="342.3" y="114.4">.1</text>
<text x="342.3" y="116.4">.3</text>
<text x="342.3" y="118.4">.5</text>
<text x="345.2" y="117.9" transform="rotate(-90 345.2 117.9)">DIb</text>
<text x="362.2" y="114.4">.0</text>
<text x="362.2" y="116.4">.2</text>
<text x="362.2" y="118.4">.4</text>
<text x="366.3" y="114.4">.1</text>
<text x="366.3" y="116.4">.3</text>
<text x="366.3" y="118.4">.5</text>
<text x="369.2" y="117.9" transform="rotate(-90 369.2 117.9)">DIb</text>
<text x="218.2" y="122.4">PWR</text>
<text x="218.2" y="120.1">24VDC</text>
<text x="227.2" y="122.4">CC02</text>
<text x="242.3" y="122.4">PWR</text>
<text x="242.3" y="120.1">.6</text>
<text x="246.2" y="120.1">.7</text>
<text x="251.3" y="122.4">CC00</text>
<text x="266.2" y="122.4">PWR</text>
<text x="266.2" y="120.1">.6</text>
<text x="270.2" y="120.1">.7</text>
<text x="275.2" y="122.4">CC00</text>
<text x="290.3" y="122.4">PWR</text>
<text x="290.3" y="120.1">.6</text>
<text x="294.2" y="120.1">.7</text>
<text x="299.3" y="122.4">CC00</text>
<text x="314.2" y="122.4">PWR</text>
<text x="314.2" y="120.1">.6</text>
<text x="318.2" y="120.1">.7</text>
<text x="323.2" y="122.4">CC00</text>
<text x="338.3" y="122.4">PWR</text>
<text x="338.3" y="120.1">.6</text>
<text x="342.3" y="120.1">.7</text>
<text x="347.3" y="122.4">CC00</text>
<text x="362.2" y="122.4">PWR</text>
<text x="362.2" y="120.1">.6</text>
<text x="366.3" y="120.1">.7</text>
<text x="371.2" y="122.4">CC00</text>
<text x="216.5" y="126.1">6ES7138-6AA00-0BA0</text>
<text x="240.5" y="126.1">6ES7131-6BH01-0BA0</text>
<text x="264.5" y="126.1">6ES7131-6BH01-0BA0</text>
<text x="288.5" y="126.1">6ES7131-6BH01-0BA0</text>
<text x="312.5" y="126.1">6ES7131-6BH01-0BA0</text>
<text x="336.5" y="126.1">6ES7131-6BH01-0BA0</text>
<text x="360.5" y="126.1">6ES7131-6BH01-0BA0</text>
</g>
</svg>
